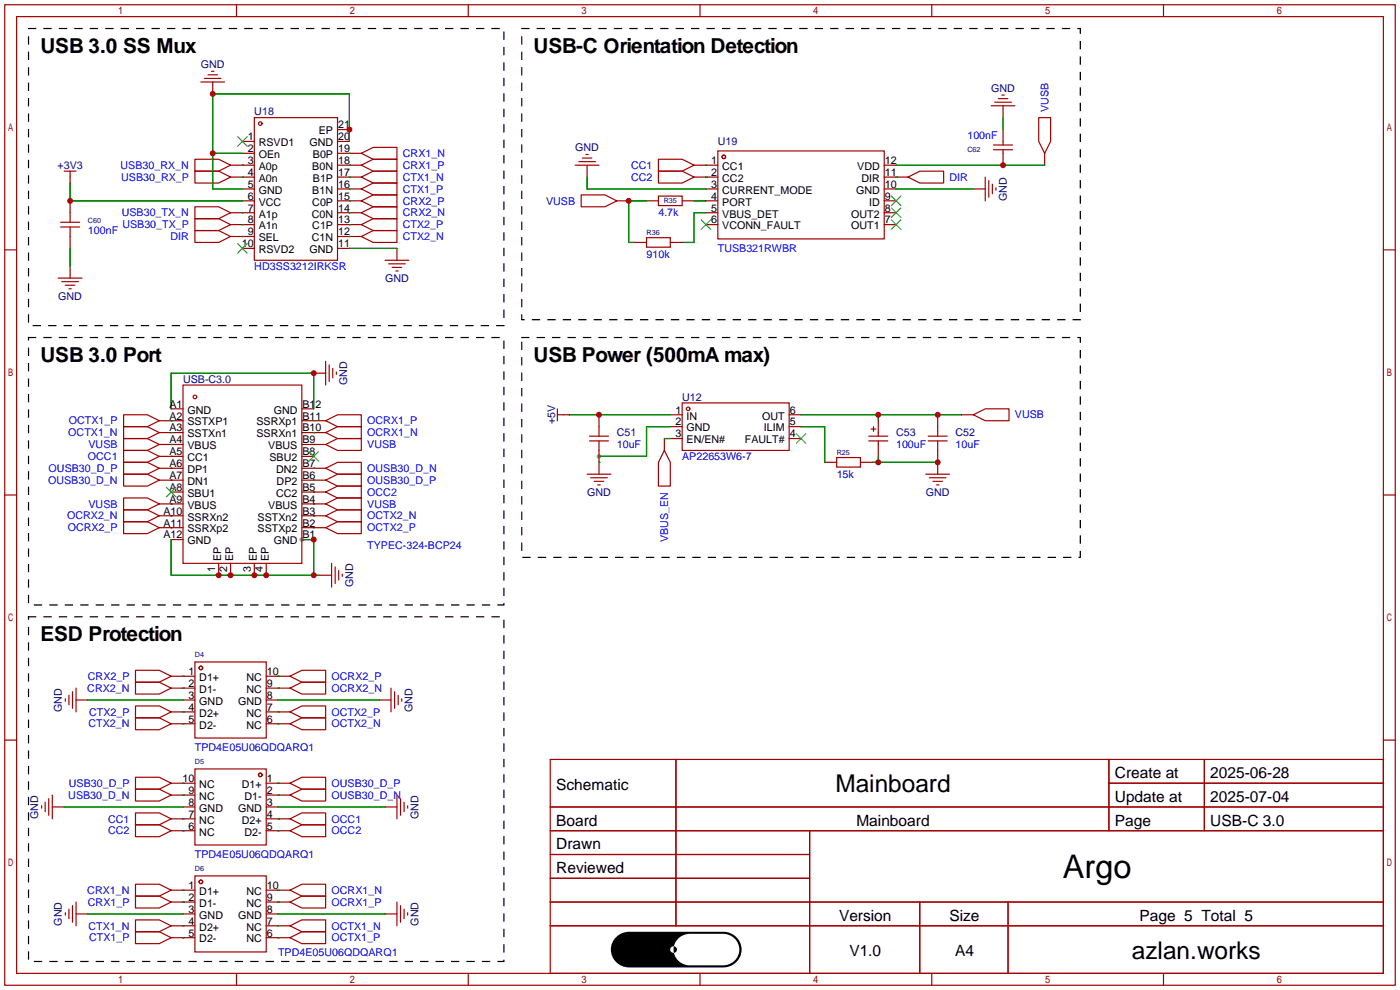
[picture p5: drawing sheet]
<svg xmlns="http://www.w3.org/2000/svg" width="299mm" height="212mm" viewBox="0 0 299 212" stroke-linecap="round" stroke-linejoin="round" font-family="sans-serif">
<g fill="#999">
<circle cx="64.5" cy="115.3" r=".51"/>
<circle cx="128" cy="97.5" r=".51"/>
</g>
<g fill="none" stroke="#a10000" stroke-width=".25">
<path d="M1 1h297.2v209.6h-297.2zM3.6 3.6h292.1v204.4h-292.1zM50.5 1v2.6M100.1 1v2.6M149.6 1v2.6M199.1 1v2.6M248.7 1v2.6M1 53.4h2.6M295.7 53.4h2.5M1 105.8h2.6M295.7 105.8h2.5M1 158.2h2.6"/>
<path d="M295.7 158.2h2.5M117.6 162.3h178.1v45.7h-178.1zM117.6 172.5h178.1M117.6 177.5h178.1M144.5 162.3v35.6M173 177.5v30.5M237 162.3v15.2M237 167.4h58.7M257.4 162.3v15.2M117.6 182.6h55.4M117.6 192.8h178.1M117.6 187.7h55.4"/>
<path d="M117.6 197.9h178.1M196.6 192.8v15.2M215.4 192.8v15.2M50.5 208v2.6M100.1 208v2.6M149.6 208v2.6M199.1 208v2.6M248.7 208v2.6"/>
</g>
<path d="M131.7 200.3a4 4 0 0 1 2.8-1.2h20.1a3.8 3.8 0 0 1 3.9 3.8 3.8 3.8 0 0 1-3.9 3.9h-20.1a3.8 3.8 0 0 1-3.6-2.3 3.8 3.8 0 0 1 .8-4.2z" fill="#000"/>
<path d="M143.4 202.4l.6-.2v1.4a.71 .71 0 0 1-.7-.3 .71 .71 0 0 1 .1-.9zM145 200.6a3.5 3.5 0 0 1 2.4-1h7.1a3.4 3.4 0 0 1 3.5 3.3 3.4 3.4 0 0 1-3.5 3.4h-7.1a3.5 3.5 0 0 1-3.4-2.7 .71 .71 0 0 0 .7-.7 .71 .71 0 0 0-.7-.7l.2-.6z" fill="#fff"/>
<g fill="none" stroke="#008700" stroke-width=".25">
<path d="M15 39.1v3.8h36.8M45.5 32.8h6.3M51.8 35.3h.1M51.8 37.8h.1M74.7 37.8h.1M74.7 35.3h.1M74.7 32.8h.1M74.7 30.2v-10.1h-29.2v20.3h6.3M125.5 37.8v2.6h25.4M150.9 37.8h.1M150.9 35.3h.1M191.5 37.8h.1"/>
<path d="M191.5 35.3h31.8M214.4 25.1v2.6M15 53.1v3.8M51.8 50.5h.1M51.8 45.5h.1M51.8 48h.1M74.7 45.5h.1M74.7 42.9h.1M74.7 50.5h.1M74.7 48h.1M74.7 40.4h.1M74.7 53.1h10.1"/>
<path d="M138.2 42.9h-3.8v8.9h1.2M148.3 42.9h2.6M150.9 45.5h-2.6v6.3h-2.5M191.5 40.4h16.5M36.6 97.5h.1M36.6 95h.1M36.6 92.5h.1M36.6 89.9h.1M36.6 87.4v-7.6h30.5v7.6M67.1 95h.1M67.1 89.9h.1M67.1 92.5h.1"/>
<path d="M121.7 88.6h21.6M128 98.8h.1M142 93.7h1.3M143.3 91.2h-5.1v6.3h-10.2M171.2 88.6h34.3M171.2 91.2h5.1v7.6M186.4 98.8h14M187.7 88.6v1.3M187.7 97.5v1.3M36.6 110.2h.1M36.6 112.8h.1M36.6 100.1h.1"/>
<path d="M36.6 102.6h.1M36.6 107.7h.1M36.6 115.3v7.6h31.7M64.5 115.3h2.6v7.6M67.1 110.2h.1M67.1 112.8h.1M67.1 105.2h.1M67.1 107.7h.1M67.1 102.6h.1M67.1 100.1h.1M18.8 149.6h20.3M39.1 144.5h.1"/>
<path d="M39.1 147.1h.1M39.1 152.1h.1M39.1 154.7h.1M59.4 154.7h.1M59.4 152.1h.1M59.4 147.1h.1M59.4 144.5h.1M59.4 149.6h21.6M13.7 172.5h25.4M39.1 167.4h.1M39.1 169.9h.1M39.1 175h.1"/>
<path d="M39.1 177.5h.1M59.4 177.5h.1M59.4 175h.1M59.4 169.9h.1M59.4 167.4h.1M59.4 172.5h22.9M18.8 195.3h20.3M39.1 190.2h.1M39.1 192.8h.1M39.1 197.9h.1M59.4 197.9h.1M59.4 190.2h.1"/>
<path d="M59.4 192.8h.1M59.4 195.3h22.9M39.1 200.4h.1M59.4 200.4h.1"/>
</g>
<g fill="none" stroke="#a10000" stroke-width=".25">
<path d="M42.9 17.5h5.1M43.7 16.8h3.5M44.4 16h2.1M45.2 15.2h.5M45.5 17.5v2.6M13.7 36.6h2.6M15 36.6v2.5M41.7 34h5l2.6 1.3-2.6 1.3h-5zM41.7 36.6h5l2.6 1.2-2.6 1.3h-5zM49.3 35.3h5.1M49.3 37.8h5.1M51.8 30.2h2.6"/>
<path d="M51.8 32.8h2.6M54.4 25.1h17.7v30.5h-17.7zM72.1 30.2h2.6M72.1 32.8h5.1M72.1 35.3h5.1M72.1 37.8h5.1M72.1 27.7h2.6M77.2 37.8l2.6-1.2h5v2.5h-5zM77.2 32.8l2.6-1.3h5v2.5h-5zM77.2 35.3l2.6-1.3h5v2.6h-5zM122.9 35.3h5.1M123.7 34.5h3.6"/>
<path d="M124.5 33.8h2M125.2 33h.5M125.5 35.3v2.5M140.7 36.6h5.1l2.5 1.2-2.5 1.3h-5.1zM140.7 34h5.1l2.5 1.3-2.5 1.3h-5.1zM148.3 35.3h5.1M148.3 37.8h5.1M153.4 32.3h35.6v18.8h-35.6zM189 35.3h2.5M189 37.8h5.1M194.1 37.8l2.5-1.2h5.1v2.5h-5.1zM210.6 37.8v5.1"/>
<path d="M211.3 38.6v3.6M211.8 22.6h5.1M212.1 39.4v2M212.3 32h4.1M212.3 31h4.1M212.6 21.8h3.6M213.4 21.1h2M214.1 20.3h.5M214.4 22.6v2.5M214.4 27.7v3.3M214.4 32v3.3M222 25.1h2.5v5.1l-1.2 2.6-1.3-2.6z"/>
<path d="M223.3 32.8v2.5M12.4 59.4h5.1M13 48.5h4M13 47.5h4M15 42.9v4.6M15 48.5v4.6M15 56.9v2.5M41.7 46.7h5l2.6 1.3-2.6 1.3h-5zM41.7 44.2h5l2.6 1.3-2.6 1.2h-5zM41.7 49.3h5l2.6 1.2-2.6 1.3h-5zM49.3 45.5h5.1M49.3 48h5.1"/>
<path d="M49.3 50.5h5.1M51.8 40.4h2.6M51.8 42.9h2.6M51.8 53.1h2.6M72.1 40.4h5.1M72.1 42.9h5.1M72.1 45.5h5.1M72.1 48h5.1M72.1 50.5h5.1M72.1 53.1h2.6M77.2 48l2.6-1.3h5v2.6h-5zM77.2 50.5l2.6-1.2h5v2.5h-5z"/>
<path d="M77.2 40.4l2.6-1.3h5v2.6h-5zM77.2 45.5l2.6-1.3h5v2.5h-5zM77.2 42.9l2.6-1.2h5v2.5h-5zM82.3 55.6h5.1M83.1 56.4h3.5M83.8 57.2h2.1M84.6 57.9h.5M84.8 53.1v2.5M124.2 41.7h5.1l2.5 1.2-2.5 1.3h-5.1zM131.8 42.9h2.6M135.6 51.8h2.6M138.2 50.8h5.1v2h-5.1z"/>
<path d="M138.2 42.9h2.5M140.7 41.9h5.1v2h-5.1zM143.3 51.8h2.5M145.8 42.9h2.5M150.9 40.4h2.5M150.9 42.9h2.5M150.9 45.5h2.5M150.9 48h2.5M189 40.4h2.5M189 42.9h2.5M189 45.5h2.5M189 48h2.5"/>
<path d="M208 40.4h2.6M212.9 40.1v.5M13.2 60.2h3.6M14 61h2M14.7 61.7h.5M67.1 79.8h2.5M69.6 77.2v5.1M70.4 78v3.5M71.1 78.7v2.1M71.9 79.5v.5M26.4 88.6h5.1l2.5 1.3-2.5 1.3h-5.1zM26.4 91.2h5.1l2.5 1.3-2.5 1.2h-5.1z"/>
<path d="M26.4 98.8h5.1l2.5 1.3-2.5 1.2h-5.1zM26.4 96.3h5.1l2.5 1.2-2.5 1.3h-5.1zM26.4 93.7h5.1l2.5 1.3-2.5 1.3h-5.1zM34 89.9h5.1M34 92.5h5.1M34 97.5h5.1M34 95h5.1M36.6 87.4h2.5M39.1 82.3h25.4v38.1h-25.4zM64.5 89.9h5.1M64.5 92.5h5.1M64.5 97.5h2.6"/>
<path d="M64.5 95h5.1M64.5 87.4h2.6M69.6 89.9l2.5-1.3h5.1v2.6h-5.1zM69.6 92.5l2.5-1.3h5.1v2.5h-5.1zM69.6 95l2.5-1.3h5.1v2.6h-5.1zM119.1 88.6h2.6M119.1 87.4v2.5M126 93.2h4M126 94.2h4M128 88.6v4.6M128 94.2v7.1M142 96.3l1.3 2.5v5.1h-2.6v-5.1z"/>
<path d="M142 93.7v2.6M143.3 88.6h2.5M143.3 91.2h2.5M143.3 93.7h2.5M145.8 86.1h22.9v10.2h-22.9zM168.7 88.6h2.5M168.7 91.2h2.5M168.7 93.7h2.5M176.3 98.8h2.5M178.8 97.8h5.1v2h-5.1zM183.9 98.8h2.5M185.7 93.2h4"/>
<path d="M185.7 94.2h4M186.2 91.7h1M186.7 91.2v1M187.7 89.9v3.3M187.7 94.2v3.3M198.4 93.2h4M198.4 94.2h4M200.4 88.6v4.6M200.4 94.2v7.1M205.5 88.6h2.5M208 88.6l2.6-1.2h5v2.5h-5zM26.4 111.5h5.1l2.5 1.3-2.5 1.2h-5.1z"/>
<path d="M26.4 109h5.1l2.5 1.2-2.5 1.3h-5.1zM26.4 101.3h5.1l2.5 1.3-2.5 1.3h-5.1zM26.4 106.4h5.1l2.5 1.3-2.5 1.3h-5.1zM34 112.8h5.1M34 110.2h5.1M34 100.1h5.1M34 102.6h5.1M34 107.7h5.1M36.6 105.2h2.5M36.6 115.3h2.5M64.5 112.8h5.1M64.5 110.2h5.1"/>
<path d="M64.5 100.1h5.1M64.5 102.6h5.1M64.5 105.2h5.1M64.5 115.3h2.6M64.5 107.7h5.1M69.6 110.2l2.5-1.2h5.1v2.5h-5.1zM69.6 112.8l2.5-1.3h5.1v2.5h-5.1zM69.6 105.2l2.5-1.3h5.1v2.5h-5.1zM69.6 107.7l2.5-1.3h5.1v2.6h-5.1zM69.6 100.1l2.5-1.3h5.1v2.5h-5.1zM69.6 102.6l2.5-1.3h5.1v2.6h-5.1zM125.5 101.3h5.1"/>
<path d="M126.2 102.1h3.6M127 102.9h2M127.8 103.6h.5M197.9 101.3h5M198.6 102.1h3.6M199.4 102.9h2M200.2 103.6h.5M46.7 120.4v2.5M49.3 120.4v2.5M54.4 120.4v2.5M56.9 120.4v2.5M68.3 122.9h2.6"/>
<path d="M70.9 120.4v5.1M71.6 121.2v3.5M72.4 121.9v2.1M73.2 122.7v.5M14 149.4v.5M14.7 148.6v2M15.5 147.8v3.6M16.3 149.6h2.5M16.3 147.1v5M29 150.9h5l2.6 1.2-2.6 1.3h-5zM29 153.4h5l2.6 1.3-2.6 1.3h-5zM29 145.8h5l2.6 1.3-2.6 1.2h-5z"/>
<path d="M29 143.3h5l2.6 1.2-2.6 1.3h-5zM36.6 144.5h5.1M36.6 147.1h5.1M36.6 152.1h5.1M36.6 154.7h5.1M39.1 149.6h2.6M41.7 141.5h15.2v16.2h-15.2zM56.9 144.5h5.1M56.9 147.1h5.1M56.9 149.6h2.5M56.9 152.1h5.1M56.9 154.7h5.1"/>
<path d="M62 152.1l2.5-1.2h5.1v2.5h-5.1zM62 154.7l2.5-1.3h5.1v2.6h-5.1zM62 147.1l2.5-1.3h5.1v2.5h-5.1zM62 144.5l2.5-1.2h5.1v2.5h-5.1zM81 149.6h2.6M83.6 147.1v5M84.3 147.8v3.6M85.1 148.6v2M85.9 149.4v.5M8.9 172.2v.5M9.7 171.5v2M10.4 170.7v3.5"/>
<path d="M11.2 172.5h2.5M11.2 169.9v5.1M29 168.7h5l2.6 1.2-2.6 1.3h-5zM29 166.1h5l2.6 1.3-2.6 1.3h-5zM29 176.3h5l2.6 1.2-2.6 1.3h-5zM29 173.7h5l2.6 1.3-2.6 1.3h-5zM36.6 167.4h5.1M36.6 169.9h5.1M36.6 175h5.1M36.6 177.5h5.1M39.1 172.5h2.6M41.7 164.3h15.2v16.3h-15.2z"/>
<path d="M56.9 167.4h5.1M56.9 169.9h5.1M56.9 172.5h2.5M56.9 175h5.1M56.9 177.5h5.1M62 169.9l2.5-1.2h5.1v2.5h-5.1zM62 167.4l2.5-1.3h5.1v2.6h-5.1zM62 177.5l2.5-1.2h5.1v2.5h-5.1zM62 175l2.5-1.3h5.1v2.6h-5.1zM82.3 172.5h2.5M84.8 169.9v5.1M85.6 170.7v3.5"/>
<path d="M86.4 171.5v2M87.1 172.2v.5M14 195.1v.5M14.7 194.3v2M15.5 193.5v3.6M16.3 195.3h2.5M16.3 192.8v5.1M29 196.6h5l2.6 1.3-2.6 1.2h-5zM29 189h5l2.6 1.2-2.6 1.3h-5zM29 191.5h5l2.6 1.3-2.6 1.3h-5zM29 199.1h5l2.6 1.3-2.6 1.3h-5zM36.6 190.2h5.1"/>
<path d="M36.6 192.8h5.1M36.6 197.9h5.1M39.1 195.3h2.6M41.7 187.2h15.2v16.3h-15.2zM56.9 190.2h5.1M56.9 192.8h5.1M56.9 195.3h2.5M56.9 197.9h5.1M62 197.9l2.5-1.3h5.1v2.5h-5.1zM62 190.2l2.5-1.2h5.1v2.5h-5.1zM62 192.8l2.5-1.3h5.1v2.6h-5.1zM82.3 195.3h2.5"/>
<path d="M84.8 192.8v5.1M85.6 193.5v3.6M86.4 194.3v2M87.1 195.1v.5M36.6 200.4h5.1M56.9 200.4h5.1M62 200.4l2.5-1.3h5.1v2.6h-5.1z"/>
<circle cx="55.6" cy="26.4" r=".38"/>
<circle cx="154.7" cy="33.5" r=".38"/>
<circle cx="41.7" cy="84.8" r=".38"/>
<circle cx="147.1" cy="87.4" r=".38"/>
<circle cx="42.9" cy="142.7" r=".38"/>
<circle cx="55.6" cy="165.6" r=".38"/>
<circle cx="42.9" cy="188.5" r=".38"/>
</g>
<g fill="none" stroke="#3c3" stroke-width=".25">
<path d="M50.8 29.2l2 2M52.8 29.2l-2 2M50.8 52.1l2 2M52.8 52.1l-2 2M149.9 47l2 2M151.9 47l-2 2M190.5 47l2 2M190.5 44.4l2 2.1M190.5 41.9l2 2M192.5 47l-2 2M192.5 44.4l-2 2.1M192.5 41.9l-2 2"/>
<path d="M66 96.5l2.1 2.1M68.1 96.5l-2.1 2.1M170.2 92.7l2 2M172.2 92.7l-2 2M35.6 104.1l2 2.1M37.6 104.1l-2 2.1"/>
</g>
<path d="M6.1 6.1h101.6v63.5h-101.6zM111.5 6.1h119.4v62.2h-119.4zM6.1 72.1h101.6v57.2h-101.6zM111.5 72.1h119.4v47h-119.4zM6.1 131.8h101.6v73.7h-101.6z" fill="none" stroke="#000" stroke-width=".25" stroke-dasharray="1.5 1.8"/>
<g fill="#c00">
<circle cx="67.1" cy="79.8" r=".63"/>
<circle cx="67.1" cy="115.3" r=".63"/>
<circle cx="67.1" cy="122.9" r=".63"/>
<circle cx="56.9" cy="122.9" r=".63"/>
<circle cx="54.4" cy="122.9" r=".63"/>
<circle cx="49.3" cy="122.9" r=".63"/>
<circle cx="46.7" cy="122.9" r=".63"/>
<circle cx="45.5" cy="32.8" r=".63"/>
<circle cx="45.5" cy="20.1" r=".63"/>
<circle cx="74.7" cy="27.7" r=".63"/>
<circle cx="15" cy="42.9" r=".63"/>
<circle cx="134.4" cy="42.9" r=".63"/>
<circle cx="214.4" cy="35.3" r=".63"/>
<circle cx="128" cy="88.6" r=".63"/>
<circle cx="200.4" cy="88.6" r=".63"/>
<circle cx="187.7" cy="88.6" r=".63"/>
<circle cx="187.7" cy="98.8" r=".63"/>
<circle cx="200.4" cy="98.8" r=".63"/>
</g>
<text font-size="7" x="227.1" y="187.5">Argo</text>
<g font-size="5.2">
<text x="178.5" y="169.3">Mainboard</text>
<text x="241.9" y="204.9">azlan.works</text>
</g>
<g font-size="4.4">
<text x="8.6" y="11.3">USB 3.0 SS Mux</text>
<text x="114" y="11.3">USB-C Orientation Detection</text>
<text x="8.6" y="77.4">USB 3.0 Port</text>
<text x="114" y="77.4">USB Power (500mA max)</text>
<text x="8.6" y="137.1">ESD Protection</text>
</g>
<g font-size="3.3">
<text x="238.3" y="166.3">Create at</text>
<text x="258.7" y="166.3">2025-06-28</text>
<text x="118.9" y="168.9">Schematic</text>
<text x="238.3" y="171.4">Update at</text>
<text x="258.7" y="171.4">2025-07-04</text>
<text x="118.9" y="176.5">Board</text>
<text x="183" y="176.5">Mainboard</text>
<text x="238.3" y="176.5">Page</text>
<text x="258.7" y="176.5">USB-C 3.0</text>
<text x="118.9" y="181.6">Drawn</text>
<text x="118.9" y="186.6">Reviewed</text>
<text x="179.3" y="196.8">Version</text>
<text x="202.9" y="196.8">Size</text>
<text x="243.5" y="196.8">Page 5 Total 5</text>
<text x="181.5" y="204.4">V1.0</text>
<text x="204.1" y="204.4">A4</text>
</g>
<g font-size="2.3" fill="#000080">
<text x="42.9" y="14.5">GND</text>
<text x="211.8" y="19.6">GND</text>
<text x="54.4" y="24.7">U18</text>
<text x="122.9" y="32.3">GND</text>
<text x="153.4" y="31">U19</text>
<text x="12.3" y="36.1">+3V3</text>
<text x="215.2" y="42.9" transform="rotate(-90 215.2 42.9)">GND</text>
<text x="12.4" y="64">GND</text>
<text x="82.3" y="60.2">GND</text>
<text x="39.1" y="81.8">USB-C3.0</text>
<text x="74.2" y="82.3" transform="rotate(-90 74.2 82.3)">GND</text>
<text x="145.8" y="85.6">U12</text>
<text x="118.6" y="90.7" transform="rotate(-90 118.6 90.7)">+5V</text>
<text x="131.8" y="93.2">C51</text>
<text x="191.5" y="93.2">C53</text>
<text x="204.2" y="93.2">C52</text>
<text x="125.5" y="105.9">GND</text>
<text x="197.9" y="105.9">GND</text>
<text x="75.5" y="125.5" transform="rotate(-90 75.5 125.5)">GND</text>
<text x="13.2" y="152.1" transform="rotate(-90 13.2 152.1)">GND</text>
<text x="88.2" y="152.1" transform="rotate(-90 88.2 152.1)">GND</text>
<text x="8.2" y="175" transform="rotate(-90 8.2 175)">GND</text>
<text x="89.4" y="175" transform="rotate(-90 89.4 175)">GND</text>
<text x="13.2" y="197.9" transform="rotate(-90 13.2 197.9)">GND</text>
<text x="89.4" y="197.9" transform="rotate(-90 89.4 197.9)">GND</text>
</g>
<g font-size="2.3" fill="#00f">
<text x="224.1" y="23.9" transform="rotate(-90 224.1 23.9)">VUSB</text>
<text x="206.8" y="29.7">100nF</text>
<text x="86.1" y="33.6">CRX1_N</text>
<text x="25.8" y="36.1">USB30_RX_N</text>
<text x="25.9" y="38.6">USB30_RX_P</text>
<text x="86.1" y="38.6">CTX1_N</text>
<text x="86.1" y="36.1">CRX1_P</text>
<text x="86.1" y="41.2">CTX1_P</text>
<text x="134.9" y="38.6">CC2</text>
<text x="134.9" y="36.1">CC1</text>
<text x="202.9" y="38.6">DIR</text>
<text x="26" y="46.3">USB30_TX_N</text>
<text x="86.1" y="46.3">CRX2_N</text>
<text x="86.1" y="43.7">CRX2_P</text>
<text x="116.7" y="43.7">VUSB</text>
<text x="140.7" y="46.3">4.7k</text>
<text x="18.8" y="50.1">100nF</text>
<text x="26.1" y="48.8">USB30_TX_P</text>
<text x="36.4" y="51.3">DIR</text>
<text x="86.1" y="48.8">CTX2_P</text>
<text x="86.1" y="51.3">CTX2_N</text>
<text x="153.4" y="53.9">TUSB321RWBR</text>
<text x="54.4" y="57.7">HD3SS3212IRKSR</text>
<text x="138.2" y="55.1">910k</text>
<text x="216.9" y="89.4">VUSB</text>
<text x="14.6" y="93.2">OCTX1_N</text>
<text x="14.7" y="90.7">OCTX1_P</text>
<text x="18.9" y="95.8">VUSB</text>
<text x="78.5" y="90.7">OCRX1_P</text>
<text x="78.5" y="93.2">OCRX1_N</text>
<text x="78.5" y="95.8">VUSB</text>
<text x="131.8" y="95.8">10uF</text>
<text x="191.5" y="95.8">100uF</text>
<text x="204.2" y="95.8">10uF</text>
<text x="10.4" y="100.9">OUSB30_D_P</text>
<text x="18.8" y="98.3">OCC1</text>
<text x="78.5" y="100.9">OUSB30_D_N</text>
<text x="145.8" y="98.3">AP22653W6-7</text>
<text x="10.3" y="103.4">OUSB30_D_N</text>
<text x="78.5" y="105.9">OCC2</text>
<text x="78.5" y="103.4">OUSB30_D_P</text>
<text x="178.8" y="102.1">15k</text>
<text x="14.3" y="111">OCRX2_N</text>
<text x="14.5" y="113.6">OCRX2_P</text>
<text x="18.9" y="108.5">VUSB</text>
<text x="78.5" y="111">OCTX2_N</text>
<text x="78.5" y="113.6">OCTX2_P</text>
<text x="78.5" y="108.5">VUSB</text>
<text x="78.5" y="117.4">TYPEC-324-BCP24</text>
<text x="142.8" y="115.8" transform="rotate(-90 142.8 115.8)">VBUS_EN</text>
<text x="18.7" y="147.9">CRX2_N</text>
<text x="18.8" y="145.3">CRX2_P</text>
<text x="70.9" y="147.9">OCRX2_N</text>
<text x="70.9" y="145.3">OCRX2_P</text>
<text x="18.9" y="155.5">CTX2_N</text>
<text x="19" y="152.9">CTX2_P</text>
<text x="70.9" y="152.9">OCTX2_P</text>
<text x="70.9" y="155.5">OCTX2_N</text>
<text x="41.7" y="160.6">TPD4E05U06QDQARQ1</text>
<text x="14.6" y="170.7">USB30_D_N</text>
<text x="14.7" y="168.2">USB30_D_P</text>
<text x="70.9" y="170.7">OUSB30_D_N</text>
<text x="70.9" y="168.2">OUSB30_D_P</text>
<text x="23.1" y="178.3">CC2</text>
<text x="23.1" y="175.8">CC1</text>
<text x="70.9" y="178.3">OCC2</text>
<text x="70.9" y="175.8">OCC1</text>
<text x="41.7" y="183.4">TPD4E05U06QDQARQ1</text>
<text x="18.7" y="191">CRX1_N</text>
<text x="70.9" y="191">OCRX1_N</text>
<text x="18.8" y="193.6">CRX1_P</text>
<text x="70.9" y="193.6">OCRX1_P</text>
<text x="18.9" y="198.7">CTX1_N</text>
<text x="19" y="201.2">CTX1_P</text>
<text x="70.9" y="198.7">OCTX1_N</text>
<text x="70.9" y="201.2">OCTX1_P</text>
<text x="59.4" y="204.2">TPD4E05U06QDQARQ1</text>
</g>
<g font-size="2.3">
<text x="53" y="30">1</text>
<text x="68.1" y="28.7">EP</text>
<text x="72.3" y="30">20</text>
<text x="72.3" y="27.4">21</text>
<text x="53" y="32.5">2</text>
<text x="53" y="35.1">3</text>
<text x="55.3" y="31.2">RSVD1</text>
<text x="55.3" y="33.8">OEn</text>
<text x="66.1" y="31.2">GND</text>
<text x="66.9" y="33.8">B0P</text>
<text x="72.3" y="35.1">18</text>
<text x="72.3" y="32.5">19</text>
<text x="152" y="35.1">1</text>
<text x="189.1" y="35.1">12</text>
<text x="53" y="37.6">4</text>
<text x="53" y="40.1">5</text>
<text x="55.3" y="36.3">A0p</text>
<text x="55.3" y="38.9">A0n</text>
<text x="55.3" y="41.4">GND</text>
<text x="66.7" y="41.4">B1N</text>
<text x="66.7" y="36.3">B0N</text>
<text x="66.9" y="38.9">B1P</text>
<text x="72.3" y="40.1">16</text>
<text x="72.3" y="37.6">17</text>
<text x="152" y="37.6">2</text>
<text x="152" y="40.1">3</text>
<text x="154.4" y="36.3">CC1</text>
<text x="154.4" y="38.9">CC2</text>
<text x="154.4" y="41.4">CURRENT_MODE</text>
<text x="183" y="41.4">GND</text>
<text x="183.2" y="36.3">VDD</text>
<text x="184.1" y="38.9">DIR</text>
<text x="189.1" y="40.1">10</text>
<text x="189.1" y="37.6">11</text>
<text x="53" y="42.7">6</text>
<text x="53" y="45.2">7</text>
<text x="53" y="47.8">8</text>
<text x="55.3" y="43.9">VCC</text>
<text x="55.3" y="46.5">A1p</text>
<text x="66.6" y="46.5">C0N</text>
<text x="66.7" y="43.9">C0P</text>
<text x="72.3" y="47.8">13</text>
<text x="72.3" y="45.2">14</text>
<text x="72.3" y="42.7">15</text>
<text x="152" y="42.7">4</text>
<text x="152" y="45.2">5</text>
<text x="152" y="47.8">6</text>
<text x="154.4" y="43.9">PORT</text>
<text x="154.4" y="46.5">VBUS_DET</text>
<text x="181.9" y="46.5">OUT2</text>
<text x="185.7" y="43.9">ID</text>
<text x="189.1" y="47.8">7</text>
<text x="189.1" y="45.2">8</text>
<text x="189.1" y="42.7">9</text>
<text x="51.7" y="52.8">10</text>
<text x="53" y="50.3">9</text>
<text x="55.3" y="49">A1n</text>
<text x="55.3" y="51.6">SEL</text>
<text x="66.6" y="51.6">C1N</text>
<text x="66.7" y="49">C1P</text>
<text x="72.3" y="52.8">11</text>
<text x="72.3" y="50.3">12</text>
<text x="154.4" y="49">VCONN_FAULT</text>
<text x="181.9" y="49">OUT1</text>
<text x="55.3" y="54.1">RSVD2</text>
<text x="66.1" y="54.1">GND</text>
<text x="36.2" y="87.1">A1</text>
<text x="36.2" y="89.7">A2</text>
<text x="40.1" y="88.4">GND</text>
<text x="58.5" y="88.4">GND</text>
<text x="64.6" y="89.7">B11</text>
<text x="64.6" y="87.1">B12</text>
<text x="144.4" y="88.4">1</text>
<text x="146.7" y="89.7">IN</text>
<text x="162.9" y="89.7">OUT</text>
<text x="168.8" y="88.4">6</text>
<text x="36.2" y="92.2">A3</text>
<text x="36.2" y="94.7">A4</text>
<text x="40.1" y="90.9">SSTXP1</text>
<text x="40.1" y="93.5">SSTXn1</text>
<text x="54.8" y="93.5">SSRXn1</text>
<text x="54.8" y="90.9">SSRXp1</text>
<text x="64.6" y="94.7">B9</text>
<text x="64.6" y="92.2">B10</text>
<text x="144.4" y="90.9">2</text>
<text x="144.4" y="93.5">3</text>
<text x="146.7" y="92.2">GND</text>
<text x="146.7" y="94.7">EN/EN#</text>
<text x="159.2" y="94.7">FAULT#</text>
<text x="163.3" y="92.2">ILIM</text>
<text x="168.8" y="93.5">4</text>
<text x="168.8" y="90.9">5</text>
<text x="36.2" y="97.3">A5</text>
<text x="36.2" y="99.8">A6</text>
<text x="40.1" y="96">VBUS</text>
<text x="40.1" y="98.6">CC1</text>
<text x="40.1" y="101.1">DP1</text>
<text x="57.3" y="96">VBUS</text>
<text x="57.6" y="98.6">SBU2</text>
<text x="59" y="101.1">DN2</text>
<text x="64.6" y="99.8">B7</text>
<text x="64.6" y="97.3">B8</text>
<text x="36.2" y="102.4">A7</text>
<text x="36.2" y="104.9">A8</text>
<text x="36.2" y="107.4">A9</text>
<text x="40.1" y="103.6">DN1</text>
<text x="40.1" y="106.2">SBU1</text>
<text x="59" y="106.2">CC2</text>
<text x="59.1" y="103.6">DP2</text>
<text x="64.6" y="107.4">B4</text>
<text x="64.6" y="104.9">B5</text>
<text x="64.6" y="102.4">B6</text>
<text x="34.9" y="110">A10</text>
<text x="34.9" y="112.5">A11</text>
<text x="40.1" y="108.7">VBUS</text>
<text x="40.1" y="111.3">SSRXn2</text>
<text x="40.1" y="113.8">SSRXp2</text>
<text x="55.1" y="113.8">SSTXp2</text>
<text x="55.1" y="111.3">SSTXn2</text>
<text x="57.3" y="108.7">VBUS</text>
<text x="64.6" y="112.5">B2</text>
<text x="64.6" y="110">B3</text>
<text x="34.9" y="115.1">A12</text>
<text x="40.1" y="116.3">GND</text>
<text x="47.3" y="119.9" transform="rotate(-90 47.3 119.9)">EP</text>
<text x="49.8" y="119.9" transform="rotate(-90 49.8 119.9)">EP</text>
<text x="54.9" y="119.9" transform="rotate(-90 54.9 119.9)">EP</text>
<text x="57.4" y="119.9" transform="rotate(-90 57.4 119.9)">EP</text>
<text x="58.5" y="116.3">GND</text>
<text x="64.6" y="115.1">B1</text>
<text x="46" y="122.3" transform="rotate(-90 46 122.3)">1</text>
<text x="48.5" y="122.3" transform="rotate(-90 48.5 122.3)">2</text>
<text x="53.6" y="122.3" transform="rotate(-90 53.6 122.3)">3</text>
<text x="56.2" y="122.3" transform="rotate(-90 56.2 122.3)">4</text>
<text x="40.3" y="144.3">1</text>
<text x="40.3" y="146.8">2</text>
<text x="40.3" y="149.4">3</text>
<text x="42.6" y="145.5">D1+</text>
<text x="42.6" y="148.1">D1-</text>
<text x="52.7" y="148.1">NC</text>
<text x="52.7" y="145.5">NC</text>
<text x="57" y="149.4">8</text>
<text x="57" y="146.8">9</text>
<text x="57" y="144.3">10</text>
<text x="40.3" y="151.9">4</text>
<text x="40.3" y="154.4">5</text>
<text x="42.6" y="150.6">GND</text>
<text x="42.6" y="153.2">D2+</text>
<text x="42.6" y="155.7">D2-</text>
<text x="50.9" y="150.6">GND</text>
<text x="52.7" y="155.7">NC</text>
<text x="52.7" y="153.2">NC</text>
<text x="57" y="154.4">6</text>
<text x="57" y="151.9">7</text>
<text x="39" y="167.1">10</text>
<text x="57" y="167.1">1</text>
<text x="40.3" y="172.2">8</text>
<text x="40.3" y="169.7">9</text>
<text x="42.6" y="173.5">GND</text>
<text x="42.6" y="170.9">NC</text>
<text x="42.6" y="168.4">NC</text>
<text x="50.9" y="173.5">GND</text>
<text x="51.7" y="168.4">D1+</text>
<text x="52.3" y="170.9">D1-</text>
<text x="57" y="169.7">2</text>
<text x="57" y="172.2">3</text>
<text x="40.3" y="177.3">6</text>
<text x="40.3" y="174.8">7</text>
<text x="42.6" y="178.6">NC</text>
<text x="42.6" y="176">NC</text>
<text x="51.7" y="176">D2+</text>
<text x="52.3" y="178.6">D2-</text>
<text x="57" y="174.8">4</text>
<text x="57" y="177.3">5</text>
<text x="40.3" y="190">1</text>
<text x="42.6" y="191.3">D1+</text>
<text x="52.7" y="191.3">NC</text>
<text x="57" y="190">10</text>
<text x="40.3" y="192.5">2</text>
<text x="40.3" y="195.1">3</text>
<text x="40.3" y="197.6">4</text>
<text x="42.6" y="193.8">D1-</text>
<text x="42.6" y="196.3">GND</text>
<text x="50.9" y="196.3">GND</text>
<text x="52.7" y="193.8">NC</text>
<text x="57" y="197.6">7</text>
<text x="57" y="195.1">8</text>
<text x="57" y="192.5">9</text>
<text x="40.3" y="200.2">5</text>
<text x="42.6" y="198.9">D2+</text>
<text x="42.6" y="201.4">D2-</text>
<text x="52.7" y="201.4">NC</text>
<text x="52.7" y="198.9">NC</text>
<text x="57" y="200.2">6</text>
</g>
<g font-size="1.5" fill="#000080">
<text x="206.8" y="32.4">C62</text>
<text x="18.8" y="47.7">C60</text>
<text x="141.8" y="43.4">R35</text>
<text x="138.2" y="50.2">R36</text>
<text x="178.8" y="97.2">R25</text>
<text x="41.7" y="140.4">D4</text>
<text x="41.7" y="163.3">D5</text>
<text x="41.7" y="186.1">D6</text>
</g>
</svg>
